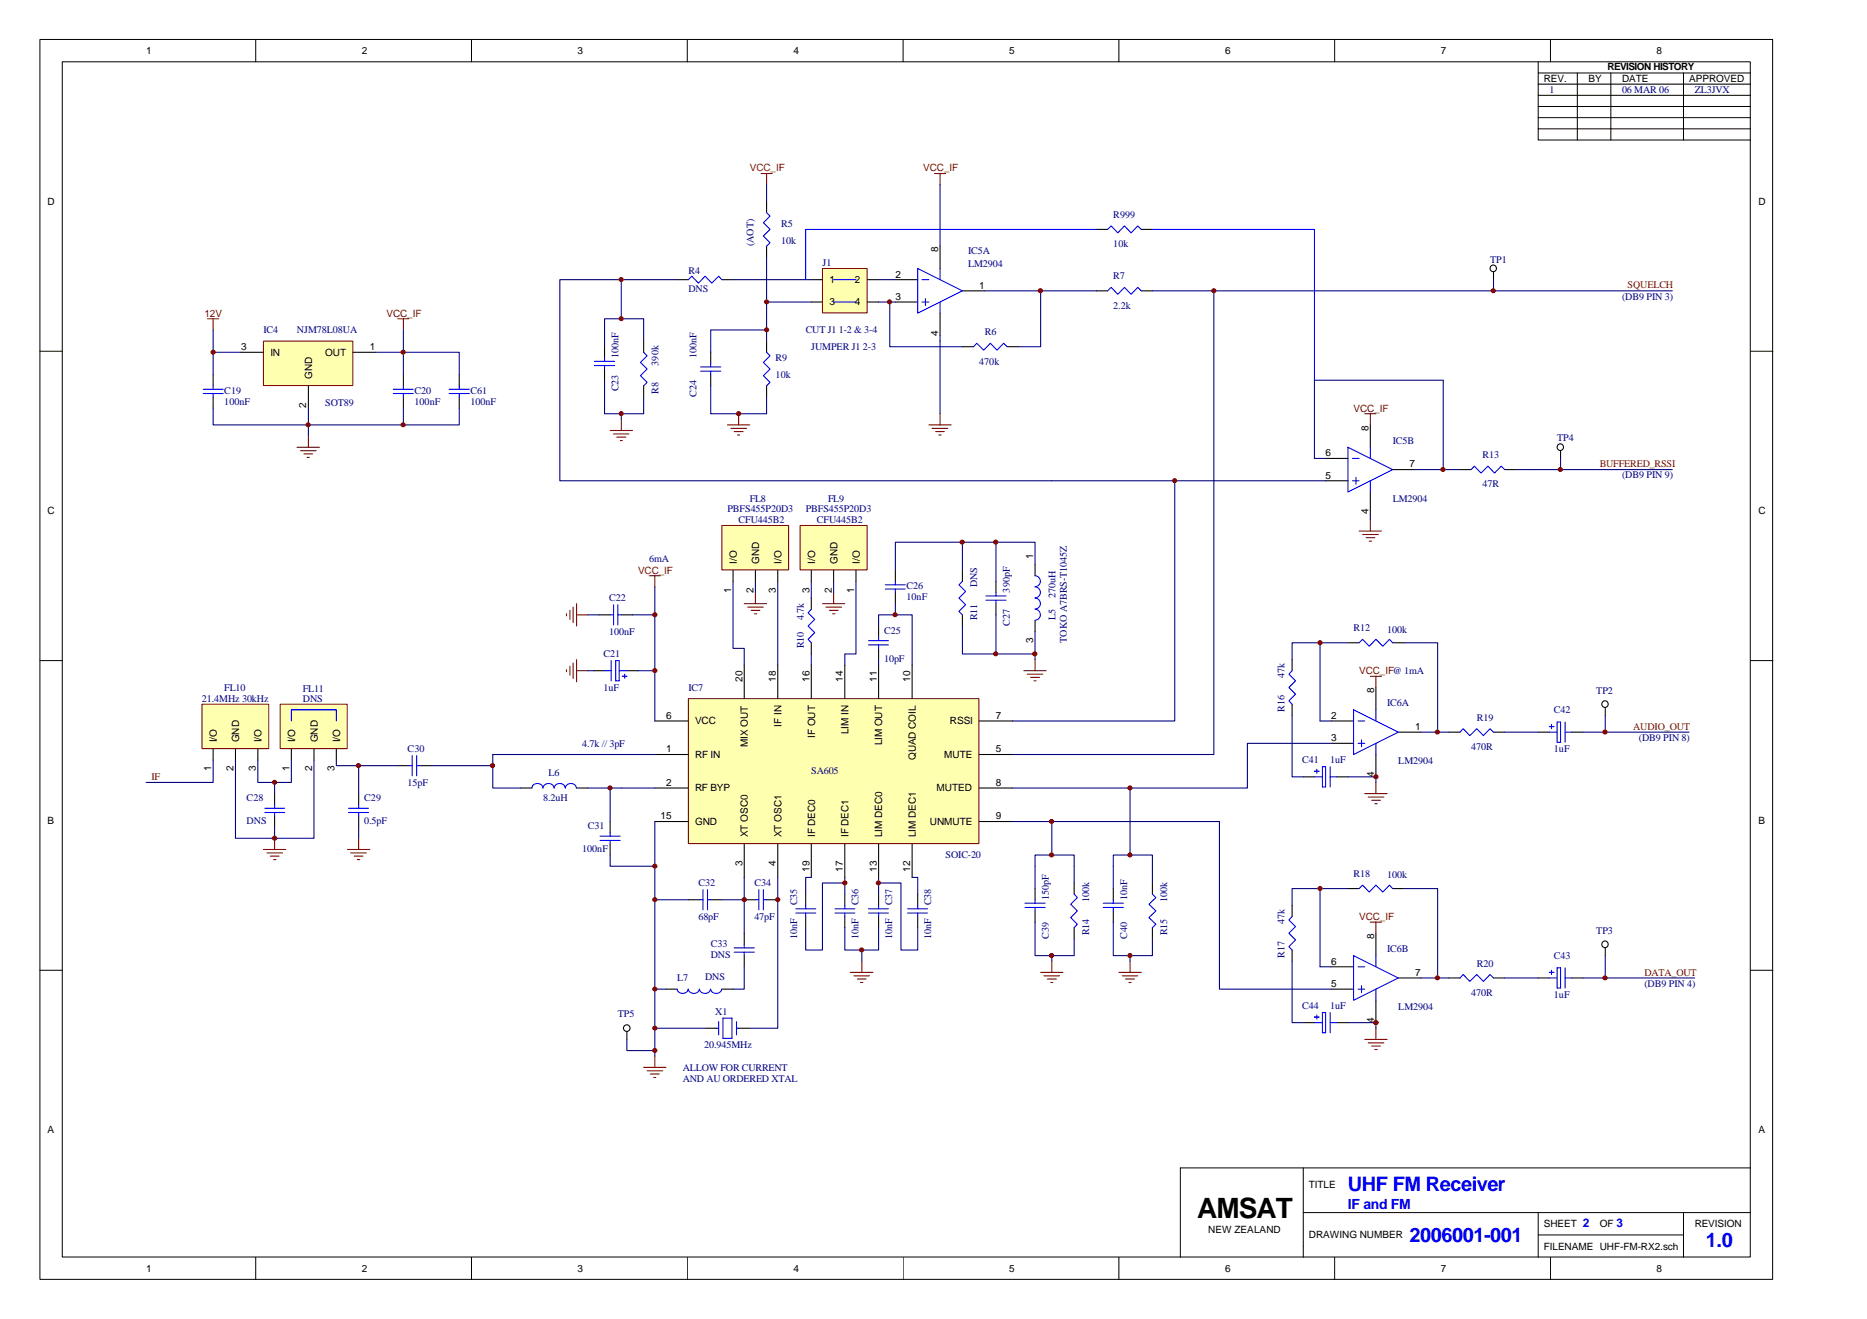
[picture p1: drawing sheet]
<svg xmlns="http://www.w3.org/2000/svg" width="297mm" height="210mm" viewBox="0 0 297 210" stroke-linecap="round" stroke-linejoin="round" font-family="sans-serif">
<g fill="none" stroke="#000" stroke-width=".16">
<path d="M6.3 6.3h275.7v197.3h-275.7zM9.9 9.8h268.6v190.2h-268.6zM40.7 6.3v3.5M75 6.3v3.5M109.3 6.3v3.5M143.7 6.3v3.5M178 6.3v3.5M212.3 6.3v3.5M244.7 9.8v5.4h33.8M244.7 15.2v3.5h33.8M244.7 18.7v1.8h33.8M244.7 11.6h33.8"/>
<path d="M244.7 16.9h33.8M246.7 6.3v3.5M251 11.6v10.7M256.3 11.6v10.7M267.8 11.6v10.7M244.7 20.5v1.8h33.8M6.3 55.9h3.6M278.5 55.9h3.6M6.3 105.1h3.6M278.5 105.1h3.6M6.3 154.4h3.6M278.5 154.4h3.6"/>
<path d="M207.3 193h71.2M207.3 185.9v14.2M244.7 193v7.1M244.7 196.5h23.1M267.8 193v7.1M278.5 185.9h-90.7v14.2M40.7 200.1v3.5M75 200.1v3.5M109.3 200.1v3.5M143.7 200.1v3.5M178 200.1v3.5M212.3 200.1v3.5"/>
<path d="M246.7 200.1v3.5"/>
</g>
<g fill="none" stroke="#000" stroke-width=".17">
<path d="M244.7 13.4h33.8M139.8 99.6v1.8M142.5 90.7v1.8M142.5 94.3v1.8M153.1 90.7v1.8M153.1 97.8v1.8M158.5 92.5v1.8M158.5 96.1v1.7M139.8 103.2v1.8M97.1 130.7v1.8M97.1 134.3v1.8M106 157.4h1.7"/>
<path d="M109.5 143.2h1.8M113.1 143.2h1.8M114.9 157.4h1.7M118.4 143.2h1.8M122 143.2h1.7M128.2 142.3v1.8M128.2 145.9v1.7M134.4 142.3v1.8M134.4 145.9v1.7M139.8 142.3v1.8M139.8 145.9v1.7M146 142.3v1.8"/>
<path d="M146 145.9v1.7M112.2 163.6h1.8M117.5 163.6h1.8"/>
</g>
<g fill="none" stroke="#800000" stroke-width=".17">
<path d="M103.3 91.6h1.8M104.2 91.6v1.8M118.4 96.1h3.6M119 96.6h2.5M119.5 97.1h1.4M120 97.7h.4M120.2 94.3v1.8M130.9 96.1h3.5M131.4 96.6h2.5M132 97.1h1.3M132.5 97.7h.3M132.6 94.3v1.8"/>
<path d="M162.9 106.7h3.6M163.4 107.3h2.5M164 107.8h1.4M164.5 108.3h.3M164.7 105v1.7M135.3 154.7h3.6M135.8 155.3h2.5M136.4 155.8h1.4M136.9 156.4h.4M137.1 153v1.7M102.4 169.9h3.6M103 170.4h2.5"/>
<path d="M103.5 170.9h1.4M104 171.5h.4M104.2 168.1v1.8"/>
</g>
<g fill="none" stroke="#00f" stroke-width=".17">
<path d="M140.8 93.1h3.2M140.8 93.7h3.2M142.5 92.5v.6M142.5 93.7v.6M153.1 92.5l-.5 .6 1 1-1 1.1 1 1-1 1.1 .5 .5M156.8 94.8h3.3M156.8 95.5h3.3M158.5 94.3v.5M158.5 95.5v.6M138.2 102.6h3.2M138.2 102h3.2M139.8 101.4v.6"/>
<path d="M139.8 102.6v.6M95.5 133.1h3.2M95.5 133.7h3.2M97.1 132.5v.6M97.1 133.7v.6M107.7 157.4a.89 .89 0 0 0 .9 .7 .89 .89 0 0 0 .9-.7M109.5 157.4a.89 .89 0 0 0 .9 .7 .89 .89 0 0 0 .9-.7M111.3 157.4a.89 .89 0 0 0 .9 .7 .89 .89 0 0 0 .8-.7M111.3 143.2h.5M111.8 141.6v3.2M112.6 143.2h.5M112.6 141.6v3.2"/>
<path d="M113.1 157.4a.89 .89 0 0 0 .8 .7 .89 .89 0 0 0 .9-.7M120.2 143.2h.5M120.7 141.6v3.2M121.5 143.2h.5M121.5 141.6v3.2M126.6 144.6h3.2M126.6 145.3h3.2M128.2 144.1v.5M128.2 145.3v.6M132.8 144.6h3.2M132.8 145.3h3.2M134.4 144.1v.5"/>
<path d="M134.4 145.3v.6M138.2 144.6h3.2M138.2 145.3h3.2M139.8 144.1v.5M139.8 145.3v.6M144.4 144.6h3.2M144.4 145.3h3.2M146 144.1v.5M146 145.3v.6M114 163.6h.3M114.3 162.6v2.1M115 162h1.5v3.2h-1.5z"/>
<path d="M117.2 162.6v2.1M117.2 163.6h.3"/>
</g>
<path d="M116.6 92.5v10.7h1.8v2.6M120.2 92.5v1.8M123.7 92.5v13.3M132.6 92.5v1.8M136.2 92.5v11.6h-1.8v1.7M139.8 99.6v-1.8h5.3v8M142.5 96.1v1.7M139.8 105v.8M134.4 139.6v2.7M139.8 139.6v2.7M134.4 147.6v3.6h5.4v-3.6" fill="none" stroke="#000080" stroke-width=".17"/>
<path d="M109.6 111.2h46.1v23.1h-46.1z" fill="#ffffb0"/>
<path d="M109.5 111.2h46.2v23.1h-46.2z" fill="none" stroke="#800000" stroke-width=".16"/>
<g fill="none" stroke="#000" stroke-width=".17">
<path d="M122 32.1v1.7M122 39.2v1.8M149.6 39.2v3.5M96.2 55.2v1.8M96.2 58.7v1.8M102.4 54.3v1.8M107.7 44.5h1.8M113.1 56.1v1.7M113.1 59.6v1.8M114.9 44.5h1.7M122 54.3v1.8M142.5 44.5h3.5"/>
<path d="M142.5 48.1h3.5M149.6 49.8v3.6M153.1 46.3h3.6M174.5 46.3h1.7M181.6 46.3h1.7M102.4 61.4v1.8M122 61.4v1.8M210.9 76.5h3.6M210.9 73h3.6M218 67.6v3.6M218 78.3v3.5M221.6 74.7h3.5"/>
<path d="M95.3 97.8h1.8M98.8 97.8h1.8M94.4 106.7h1.8M99.7 106.7h1.8M104.2 114.7h5.3M118.4 105.8v5.4M123.7 105.8v5.4M129.1 105.8v5.4M134.4 105.8v5.4M139.8 105.8v5.4M145.1 105.8v5.4M155.8 114.7h5.3"/>
<path d="M211.8 114.7h3.5M211.8 118.3h3.5M214.5 102.3h1.7M218.9 109.4v3.6M221.6 102.3h1.8M222.5 116.5h3.6M43.7 126.3v1.8M43.7 129.9v1.7M57.1 126.3v1.8M57.1 129.9v1.7M63.3 121.8h1.8M66.8 121.8h1.8"/>
<path d="M104.2 130.7h5.3M104.2 120.1h5.3M104.2 125.4h5.3M118.4 134.3v5.3M123.7 134.3v5.3M129.1 134.3v5.3M134.4 134.3v5.3M139.8 134.3v5.3M145.1 134.3v5.3M155.8 130.7h5.3M155.8 120.1h5.3M155.8 125.4h5.3"/>
<path d="M218.9 120.1v3.5M118.4 148.5v1.8M118.4 152.1v1.8M164.7 141.4v1.8M164.7 145v1.7M170.9 140.5v1.8M170.9 147.6v1.8M177.1 141.4v1.8M177.1 145v1.7M183.3 140.5v1.8M183.3 147.6v1.8"/>
</g>
<g fill="none" stroke="#00f" stroke-width=".17">
<path d="M122 33.8l.5 .6-1 1 1 1.1-1 1.1 1 1-.5 .6M94.6 58.2h3.2M94.6 57.5h3.2M96.2 57v.5M96.2 58.2v.5M102.4 56.1l.6 .5-1.1 1.1 1.1 1-1.1 1.1 1.1 1-.6 .6M109.5 44.5l.6-.5 1 1.1 1.1-1.1 1 1.1 1.1-1.1 .6 .5M111.5 58.4h3.2M111.5 59.1h3.2M113.1 57.8v.6M113.1 59.1v.5M122 56.1l.5 .5-1 1.1 1 1-1 1.1 1 1-.5 .6"/>
<path d="M146 42.7l7.1 3.6-7.1 3.5zM146.7 48.1h1.1M146.7 44.5h1.1M147.2 47.5v1.1M149.6 42.7v1.8M149.6 48.1v1.7M176.2 46.3l.6-.6 1 1.1 1.1-1.1 1.1 1.1 1-1.1 .6 .6M214.5 71.2l7.1 3.5-7.1 3.6zM215.2 76.5h1M215.2 73h1M215.7 76v1.1M218 71.2v1.8"/>
<path d="M218 76.5v1.8M97.1 97.8h.5M97.6 96.2v3.3M98.3 97.8h.5M98.3 96.2v3.3M96.2 106.7h1M97.2 105.1v3.2M98 105.1h.5v3.2h-.5zM98.5 106.7h1.2M99 107.6h.7M99.4 107.3v.7M215.3 113l7.2 3.5-7.2 3.6z"/>
<path d="M216.1 118.3h1M216.1 114.7h1M216.2 102.3l.6-.6 1 1.1 1.1-1.1 1.1 1.1 1.1-1.1 .5 .6M216.6 117.7v1.1M218.9 113v1.7M218.9 118.3v1.8M42.1 129.3h3.2M42.1 128.6h3.2M43.7 128.1v.5M43.7 129.3v.6M55.5 129.3h3.1M55.5 128.6h3.1"/>
<path d="M57.1 128.1v.5M57.1 129.3v.6M65.1 121.8h.5M65.6 120.2v3.3M66.3 121.8h.5M66.3 120.2v3.3M116.8 151.5h3.2M116.8 150.8h3.2M118.4 150.3v.5M118.4 151.5v.6M163.1 144.4h3.2M163.1 143.7h3.2"/>
<path d="M164.7 143.2v.5M164.7 144.4v.6M170.9 142.3l.5 .5-1.1 1.1 1.1 1.1-1.1 1 1.1 1.1-.5 .5M175.5 144.4h3.2M175.5 143.7h3.2M177.1 143.2v.5M177.1 144.4v.6M183.3 142.3l.6 .5-1.1 1.1 1.1 1.1-1.1 1 1.1 1.1-.6 .5"/>
</g>
<g fill="none" stroke="#800000" stroke-width=".17">
<path d="M121.1 27.6h1.8M122 27.6v1.8M148.7 27.6h1.8M149.6 27.6v1.8M97.1 68.5h3.5M97.6 69.1h2.5M98.1 69.6h1.5M98.7 70.1h.3M98.8 66.7v1.8M115.7 67.6h3.6M116.3 68.2h2.5M116.8 68.7h1.4"/>
<path d="M117.3 69.2h.4M117.5 65.8v1.8M147.8 67.6h3.5M148.3 68.2h2.5M148.8 68.7h1.4M149.4 69.2h.3M149.6 65.8v1.8M217.1 65.8h1.8M218 65.8v1.8M90.1 97.7v.3M90.7 97.1v1.5M91.2 96.6v2.5"/>
<path d="M91.7 96.1v3.5M91.7 97.8h1.8M216.2 84.5h3.6M216.8 85.1h2.5M217.3 85.6h1.4M217.8 86.1h.4M218 82.7v1.8M90.1 106.6v.3M90.7 106v1.5M91.2 105.5v2.5M91.7 105v3.5M91.7 106.7h1.8"/>
<path d="M218 107.6h1.8M218.9 107.6v1.8M41.9 135.2h3.6M42.5 135.7h2.5M43 136.2h1.4M43.5 136.8h.4M43.7 133.4v1.8M55.3 135.2h3.5M55.8 135.7h2.5M56.3 136.2h1.4M56.9 136.8h.3M57.1 133.4v1.8"/>
<path d="M217.1 126.3h3.6M217.7 126.8h2.5M218.2 127.4h1.4M218.7 127.9h.4M218.9 124.5v1.8M165.6 154.7h3.5M166.1 155.3h2.5M166.6 155.8h1.5M167.2 156.4h.3M167.3 153v1.7M178 154.7h3.6M178.6 155.3h2.4"/>
<path d="M179.1 155.8h1.4M179.6 156.4h.4M179.8 153v1.7"/>
</g>
<g fill="none" stroke="#000080" stroke-width=".17">
<path d="M122 29.4v2.7M149.6 29.4v9.8M102.4 54.3v-3.6h-6.2v4.5M107.7 44.5h-8.9v6.2M122 54.3v-1.8h-8.9v3.6M122 41v11.5M149.6 53.4v12.4M96.2 60.5v5.3h6.2v-2.6M98.8 65.8v.9M113.1 61.4v4.4h8.9v-2.6M167.3 76.5h43.6M243.8 74.7h22.3"/>
<path d="M93.5 97.8h1.8M100.6 97.8h3.6M104.2 93.4v21.3M218 81.8v.9M93.5 106.7h.9M101.5 106.7h2.7M255.4 116.5h13.3M33.9 121v3.5h-10.7M37.5 121v12.4h6.2M41 121v3.5h5.4v-3.5M43.7 124.5v1.8M50 121v12.4h-6.3v-1.8"/>
<path d="M57.1 121.8v4.5M57.1 131.6v1.8M78.4 120.1h25.8M97.1 136.1v1.8h7.1M97.1 125.4v5.3M98.8 125.4h5.4M104.2 130.7v37.4M118.4 139.6v8.9M123.7 139.6v24h-4.4M129.1 139.6h-.9v2.7M145.1 139.6h.9v2.7M161.1 130.7h6.2v5.4"/>
<path d="M161.1 125.4h18.7v10.7M218.9 123.6v.9M104.2 143.2h5.3M104.2 157.4h1.8M114.9 143.2h3.5M118.4 153.9v3.5h-1.8M134.4 140.5h-3.5v10.7h-2.7v-3.6M137.1 151.2v1.8M139.8 140.5h3.5v10.7h2.7v-3.6M164.7 146.7v5.4h6.2v-2.7M167.3 152.1v.9M170.9 140.5v-4.4h-6.2v5.3"/>
<path d="M177.1 146.7v5.4h6.2v-2.7M179.8 152.1v.9M183.3 140.5v-4.4h-6.2v5.3M104.2 163.6h8"/>
</g>
<g fill="#800000" stroke="#800000" stroke-width=".16">
<circle cx="167.3" cy="152.1" r=".33"/>
<circle cx="179.8" cy="152.1" r=".32"/>
<circle cx="167.3" cy="136.1" r=".33"/>
<circle cx="179.8" cy="136.1" r=".32"/>
</g>
<path d="M130.9 42.8h7.1v7h-7.1z" fill="#ffffb0"/>
<path d="M130.9 42.7h7.1v7.1h-7.1z" fill="none" stroke="#800000" stroke-width=".16"/>
<g fill="none" stroke="#000" stroke-width=".17">
<path d="M33.9 59.6v1.8M129.1 44.5h1.8M129.1 48.1h1.8M138 44.5h1.8M138 48.1h1.8M237.6 43.3v1.2M33.9 63.2v1.8M248.3 71.7v1.3M255.4 112.6v1.2M99.7 164.2v1.2"/>
<circle cx="237.6" cy="42.7" r=".52"/>
<circle cx="248.2" cy="71.2" r=".52"/>
<circle cx="255.3" cy="112.1" r=".52"/>
<circle cx="99.7" cy="163.6" r=".52"/>
</g>
<path d="M132.6 44.5h3.6M132.6 48.1h3.6M32.3 62.6h3.2M32.3 61.9h3.2M33.9 61.4v.5M33.9 62.6v.6" fill="none" stroke="#00f" stroke-width=".17"/>
<path d="M98.8 44.5h-9.7v32h78.2M116.6 44.5h12.5M122 48.1h7.1M139.8 44.5h2.7M237.6 44.5v1.8M99.7 165.4v1.8h4.5" fill="none" stroke="#000080" stroke-width=".17"/>
<g fill="#800000" stroke="#800000" stroke-width=".16">
<circle cx="122" cy="52.5" r=".33"/>
<circle cx="117.5" cy="65.8" r=".33"/>
<circle cx="98.8" cy="65.8" r=".32"/>
<circle cx="98.8" cy="50.7" r=".32"/>
<circle cx="122" cy="48" r=".33"/>
<circle cx="98.8" cy="44.5" r=".32"/>
</g>
<path d="M47.2 71.2h3.6M47.8 71.7h2.5M48.3 72.2h1.4M48.9 72.8h.3M49.1 69.4v1.8" fill="none" stroke="#800000" stroke-width=".17"/>
<path d="M42 54.3h14.1v7.1h-14.1z" fill="#ffffb0"/>
<path d="M41.9 54.3h14.2v7.1h-14.2z" fill="none" stroke="#800000" stroke-width=".16"/>
<g fill="none" stroke="#000" stroke-width=".17">
<path d="M38.4 56.1h3.5M56.2 56.1h3.5M64.2 59.6v1.8M153.1 55.2h1.8M160.2 55.2h1.8M49.1 61.4v3.6M64.2 63.2v1.8M232.3 74.7h1.8M239.4 74.7h1.8M129.1 95.2v1.8M164.7 89.8v1.8M164.7 98.7v1.8"/>
<path d="M129.1 102.3v1.8M205.6 105v1.7M205.6 112.1v1.7M230.5 116.5h1.8M237.6 116.5h1.8M244.7 116.5h1.8M250.1 116.5h1.7M82.8 125.4h1.8M91.7 125.4h1.8M207.3 123.6h1.8M212.7 123.6h1.8M205.6 144.1v1.8"/>
<path d="M205.6 151.2v1.8M211.8 157.4h3.5M211.8 153.9h3.5M214.5 141.4h1.7M218.9 148.5v3.6M218.9 159.2v3.5M221.6 141.4h1.8M222.5 155.6h3.6M230.5 155.6h1.8M237.6 155.6h1.8M244.7 155.6h1.8M250.1 155.6h1.7"/>
<path d="M255.4 150.8v1.3M207.3 162.7h1.8M212.7 162.7h1.8"/>
<circle cx="255.3" cy="150.3" r=".52"/>
</g>
<path d="M33 50.7h1.8M33.9 50.7v1.8M63.3 50.7h1.8M64.2 50.7v1.8M218 146.7h1.8M218.9 146.7v1.8M217.1 165.4h3.6M217.7 166h2.5M218.2 166.5h1.4M218.7 167h.4M218.9 163.6v1.8" fill="none" stroke="#800000" stroke-width=".17"/>
<g fill="none" stroke="#00f" stroke-width=".17">
<path d="M154.9 55.2l.5-.6 1.1 1.1 1.1-1.1 1 1.1 1.1-1.1 .5 .6M62.6 62.6h3.1M62.6 61.9h3.1M64.2 61.4v.5M64.2 62.6v.6M234.1 74.7l.5-.5 1 1.1 1.1-1.1 1.1 1.1 1-1.1 .6 .5M129.1 97l-.5 .5 1 1.1-1 1 1 1.1-1 1 .5 .6M164.7 91.6a.87 .87 0 0 1 .8 .9 .87 .87 0 0 1-.8 .9M164.7 93.4a.87 .87 0 0 1 .8 .9 .87 .87 0 0 1-.8 .8M164.7 95.2a.87 .87 0 0 1 .8 .8 .87 .87 0 0 1-.8 .9M164.7 97a.87 .87 0 0 1 .8 .8 .87 .87 0 0 1-.8 .9M205.6 106.7l-.5 .6 1 1-1 1.1 1 1.1-1 1 .5 .6"/>
<path d="M232.3 116.5l.5-.5 1 1.1 1.1-1.1 1.1 1.1 1.1-1.1 .5 .5M246.5 115.6h.7M246.5 116.5h1.2M246.8 115.3v.7M247.7 114.9h.6v3.2h-.6zM249 116.5h1.1M249 114.9v3.2M84.6 125.4a.88 .88 0 0 1 .9-.7 .88 .88 0 0 1 .9 .7M86.4 125.4a.88 .88 0 0 1 .9-.7 .88 .88 0 0 1 .8 .7M88.2 125.4a.88 .88 0 0 1 .8-.7 .88 .88 0 0 1 .9 .7M90 125.4a.88 .88 0 0 1 .8-.7 .88 .88 0 0 1 .9 .7M209.1 122.7h.7"/>
<path d="M209.1 123.6h1.3M209.5 122.4v.7M210.4 122h.5v3.2h-.5zM211.6 123.6h1.1M211.6 122v3.2M205.6 145.9l-.5 .5 1 1.1-1 1 1 1.1-1 1 .5 .6M215.3 152.1l7.2 3.5-7.2 3.6zM216.1 157.4h1M216.1 153.9h1M216.2 141.4l.6-.5 1 1.1 1.1-1.1 1.1 1.1 1.1-1.1 .5 .5M216.6 156.9v1.1M218.9 152.1v1.8"/>
<path d="M218.9 157.4v1.8M232.3 155.6l.5-.5 1 1.1 1.1-1.1 1.1 1.1 1.1-1.1 .5 .5M246.5 154.7h.7M246.5 155.6h1.2M246.8 154.4v.7M247.7 154h.6v3.2h-.6zM249 154v3.2M249 155.6h1.1M209.1 161.9h.7M209.1 162.7h1.3M209.5 161.5v.7M210.4 161.1h.5v3.3h-.5z"/>
<path d="M211.6 161.1v3.3M211.6 162.7h1.1"/>
</g>
<g fill="none" stroke="#000080" stroke-width=".17">
<path d="M33.9 52.5v7.1M33.9 56.1h4.5M59.7 56.1h4.5v3.5M64.2 52.5v3.6M156.7 46.3h17.8M165.6 46.3v8.9h-3.6M183.3 46.3h82.8M193.1 46.3v73.8h-32M33.9 65v2.6h30.3v-2.6M49.1 65v4.4M186.9 76.5v38.2h-25.8M210.9 73h-1.8v-12.5h20.5v14.2"/>
<path d="M225.1 74.7h7.2M241.2 74.7h2.6M248.3 73v1.7M129.1 92.5v2.7M153.1 99.6v4.5h11.6M153.1 86.3h-10.6v4.4M158.5 86.3h-5.4v4.4M158.5 97.8v6.3M164.7 89.8v-3.5h-6.2v6.2M129.1 104.1v1.7M164.7 100.5v4.5M205.6 113.8v9.8h1.7"/>
<path d="M210 102.3h-4.4v2.7M211.8 118.3h-13.3v7.1h-18.7M214.5 102.3h-4.5v12.4h1.8M223.4 102.3h5.3v14.2M226.1 116.5h4.4M239.4 116.5h5.3M255.4 113.8v2.7h-3.6M53.5 121v.8h9.8M68.6 121.8h9.8M78.4 120.1v5.3h4.4M93.5 125.4h5.3M167.3 130.7h26.7v26.7h17.8"/>
<path d="M214.5 123.6h4.4M205.6 153v9.7h1.7M210 141.4h-4.4v2.7M214.5 141.4h-4.5v12.5h1.8M223.4 141.4h5.3v14.2M226.1 155.6h4.4M239.4 155.6h5.3M251.8 155.6h17.8M255.4 152.1v3.5M214.5 162.7h4.4v.9"/>
</g>
<g fill="#800000" stroke="#800000" stroke-width=".16">
<circle cx="33.9" cy="56" r=".33"/>
<circle cx="49" cy="67.6" r=".33"/>
<circle cx="186.9" cy="76.5" r=".32"/>
<circle cx="164.6" cy="104" r=".33"/>
<circle cx="158.4" cy="104" r=".33"/>
<circle cx="158.4" cy="86.3" r=".33"/>
<circle cx="153.1" cy="86.3" r=".33"/>
<circle cx="228.7" cy="116.5" r=".33"/>
<circle cx="210" cy="102.3" r=".33"/>
<circle cx="228.7" cy="155.6" r=".33"/>
<circle cx="210" cy="141.4" r=".33"/>
<circle cx="167.3" cy="130.7" r=".33"/>
<circle cx="229.6" cy="74.7" r=".33"/>
<circle cx="248.3" cy="74.7" r=".33"/>
<circle cx="104.2" cy="163.6" r=".33"/>
<circle cx="104.2" cy="143.2" r=".33"/>
<circle cx="104.2" cy="157.4" r=".33"/>
<circle cx="134.4" cy="140.5" r=".33"/>
<circle cx="137.1" cy="151.2" r=".33"/>
<circle cx="139.8" cy="140.5" r=".33"/>
<circle cx="104.2" cy="106.7" r=".33"/>
<circle cx="104.2" cy="97.8" r=".33"/>
<circle cx="104.2" cy="167.2" r=".33"/>
<circle cx="142.4" cy="97.8" r=".33"/>
<circle cx="43.7" cy="124.5" r=".33"/>
<circle cx="43.7" cy="133.4" r=".33"/>
<circle cx="57" cy="121.8" r=".33"/>
<circle cx="104.2" cy="137.8" r=".33"/>
<circle cx="78.4" cy="121.8" r=".33"/>
<circle cx="97" cy="125.4" r=".32"/>
<circle cx="165.5" cy="46.3" r=".33"/>
<circle cx="237.6" cy="46.3" r=".33"/>
<circle cx="193.1" cy="46.3" r=".33"/>
<circle cx="179.8" cy="125.4" r=".32"/>
<circle cx="123.8" cy="143.2" r=".33"/>
<circle cx="118.4" cy="143.2" r=".33"/>
<circle cx="255.4" cy="116.5" r=".33"/>
<circle cx="255.4" cy="155.6" r=".33"/>
<circle cx="218.9" cy="123.6" r=".33"/>
</g>
<path d="M32.2 112.1h10.6v7h-10.6z" fill="#ffffb0"/>
<path d="M32.1 112.1h10.7v7h-10.7z" fill="none" stroke="#800000" stroke-width=".16"/>
<path d="M33.9 119.2v1.8M37.5 119.2v1.8M41 119.2v1.8" fill="none" stroke="#000" stroke-width=".17"/>
<path d="M44.6 112.1h10.6v7h-10.6z" fill="#ffffb0"/>
<path d="M44.6 112.1h10.6v7h-10.6z" fill="none" stroke="#800000" stroke-width=".16"/>
<path d="M73.1 59.6v1.8M73.1 63.2v1.8M46.4 119.2v1.8M50 119.2v1.8M53.5 119.2v1.8" fill="none" stroke="#000" stroke-width=".17"/>
<path d="M64.2 56.1h8.9v3.5M139.8 48.1h2.7M141.6 48.1v7.1h11.5M73.1 65v2.6h-8.9" fill="none" stroke="#000080" stroke-width=".17"/>
<g fill="#800000" stroke="#800000" stroke-width=".16">
<circle cx="141.5" cy="48" r=".33"/>
<circle cx="64.1" cy="56" r=".33"/>
<circle cx="64.1" cy="67.6" r=".33"/>
</g>
<path d="M71.5 62.6h3.2M71.5 61.9h3.2M73.1 61.4v.5M73.1 62.6v.6" fill="none" stroke="#00f" stroke-width=".17"/>
<path d="M114.9 83.7h10.6v7h-10.6z" fill="#ffffb0"/>
<path d="M114.9 83.6h10.6v7.1h-10.6z" fill="none" stroke="#800000" stroke-width=".16"/>
<path d="M116.6 90.7v1.8M120.2 90.7v1.8M123.7 90.7v1.8" fill="none" stroke="#000" stroke-width=".17"/>
<path d="M127.3 83.7h10.7v7h-10.7z" fill="#ffffb0"/>
<path d="M127.3 83.6h10.7v7.1h-10.7z" fill="none" stroke="#800000" stroke-width=".16"/>
<path d="M174.5 36.5h1.7M181.6 36.5h1.7M129.1 90.7v1.8M132.6 90.7v1.8M136.2 90.7v1.8" fill="none" stroke="#000" stroke-width=".17"/>
<path d="M176.2 36.5l.6-.5 1 1.1 1.1-1.1 1.1 1.1 1-1.1 .6 .5" fill="none" stroke="#00f" stroke-width=".17"/>
<path d="M174.5 36.5h-46.3v8M183.3 36.5h25.8v24M46.4 114.7v-1.7h7.1v1.7" fill="none" stroke="#00f" stroke-width=".16"/>
<circle cx="218.9" cy="162.7" r=".33" fill="#800000" stroke="#800000" stroke-width=".16"/>
<text font-size="4.5" x="190.5" y="193.8">AMSAT</text>
<g font-size="3.2" fill="#00f">
<text x="214.5" y="189.6">UHF FM Receiver</text>
<text x="224.2" y="197.6">2006001-001</text>
<text x="271.4" y="198.5">1.0</text>
</g>
<text font-size="2.2" fill="#00f" x="214.5" y="192.5">IF and FM</text>
<g font-size="1.9" fill="#00f">
<text x="251.8" y="195.3">2</text>
<text x="257.2" y="195.3">3</text>
</g>
<g font-size="1.6">
<text x="23.2" y="8.6">1</text>
<text x="57.6" y="8.6">2</text>
<text x="91.9" y="8.6">3</text>
<text x="126.2" y="8.6">4</text>
<text x="160.6" y="8.6">5</text>
<text x="194.9" y="8.6">6</text>
<text x="229.2" y="8.6">7</text>
<text x="255.7" y="11.2">REVISION HISTORY</text>
<text x="263.6" y="8.6">8</text>
<text x="245.6" y="13.1">REV.</text>
<text x="252.7" y="13.1">BY</text>
<text x="258.1" y="13.1">DATE</text>
<text x="268.7" y="13.1">APPROVED</text>
<text x="7.6" y="32.6">D</text>
<text x="279.8" y="32.6">D</text>
<text x="149.3" y="40.1" transform="rotate(-90 149.3 40.1)">8</text>
<text x="132" y="45.1">1</text>
<text x="136" y="45.1">2</text>
<text x="142.5" y="44.2">2</text>
<text x="142.5" y="47.7">3</text>
<text x="155.8" y="45.9">1</text>
<text x="132" y="48.6">3</text>
<text x="136" y="48.6">4</text>
<text x="149.3" y="53.4" transform="rotate(-90 149.3 53.4)">4</text>
<text x="38.4" y="55.7">3</text>
<text x="43" y="56.6">IN</text>
<text x="51.7" y="56.6">OUT</text>
<text x="58.8" y="55.7">1</text>
<text x="48.7" y="65" transform="rotate(-90 48.7 65)">2</text>
<text x="49.7" y="60.3" transform="rotate(-90 49.7 60.3)">GND</text>
<text x="217.7" y="68.5" transform="rotate(-90 217.7 68.5)">8</text>
<text x="210.9" y="76.2">5</text>
<text x="210.9" y="72.6">6</text>
<text x="224.2" y="74.4">7</text>
<text x="7.6" y="81.8">C</text>
<text x="217.7" y="81.8" transform="rotate(-90 217.7 81.8)">4</text>
<text x="279.8" y="81.8">C</text>
<text x="117.2" y="89.7" transform="rotate(-90 117.2 89.7)">I/O</text>
<text x="120.8" y="89.7" transform="rotate(-90 120.8 89.7)">GND</text>
<text x="124.3" y="89.7" transform="rotate(-90 124.3 89.7)">I/O</text>
<text x="129.7" y="89.7" transform="rotate(-90 129.7 89.7)">I/O</text>
<text x="133.2" y="89.7" transform="rotate(-90 133.2 89.7)">GND</text>
<text x="136.8" y="89.7" transform="rotate(-90 136.8 89.7)">I/O</text>
<text x="164.4" y="89" transform="rotate(-90 164.4 89)">1</text>
<text x="116.3" y="94.3" transform="rotate(-90 116.3 94.3)">1</text>
<text x="119.9" y="94.3" transform="rotate(-90 119.9 94.3)">2</text>
<text x="123.4" y="94.3" transform="rotate(-90 123.4 94.3)">3</text>
<text x="128.8" y="94.3" transform="rotate(-90 128.8 94.3)">3</text>
<text x="132.3" y="94.3" transform="rotate(-90 132.3 94.3)">2</text>
<text x="135.9" y="94.3" transform="rotate(-90 135.9 94.3)">1</text>
<text x="164.4" y="102.3" transform="rotate(-90 164.4 102.3)">3</text>
<text x="118.1" y="108.5" transform="rotate(-90 118.1 108.5)">20</text>
<text x="123.4" y="108.5" transform="rotate(-90 123.4 108.5)">18</text>
<text x="128.8" y="108.5" transform="rotate(-90 128.8 108.5)">16</text>
<text x="134.1" y="108.5" transform="rotate(-90 134.1 108.5)">14</text>
<text x="139.5" y="108.5" transform="rotate(-90 139.5 108.5)">11</text>
<text x="144.8" y="108.5" transform="rotate(-90 144.8 108.5)">10</text>
<text x="218.6" y="110.3" transform="rotate(-90 218.6 110.3)">8</text>
<text x="34.5" y="118.1" transform="rotate(-90 34.5 118.1)">I/O</text>
<text x="38.1" y="118.1" transform="rotate(-90 38.1 118.1)">GND</text>
<text x="41.6" y="118.1" transform="rotate(-90 41.6 118.1)">I/O</text>
<text x="46.9" y="118.1" transform="rotate(-90 46.9 118.1)">I/O</text>
<text x="50.5" y="118.1" transform="rotate(-90 50.5 118.1)">GND</text>
<text x="54.1" y="118.1" transform="rotate(-90 54.1 118.1)">I/O</text>
<text x="106" y="119.7">1</text>
<text x="106" y="114.4">6</text>
<text x="110.6" y="115.3">VCC</text>
<text x="119" y="118.8" transform="rotate(-90 119 118.8)">MIX OUT</text>
<text x="124.3" y="115.6" transform="rotate(-90 124.3 115.6)">IF IN</text>
<text x="129.7" y="117.4" transform="rotate(-90 129.7 117.4)">IF OUT</text>
<text x="135" y="116.9" transform="rotate(-90 135 116.9)">LIM IN</text>
<text x="140.4" y="118.6" transform="rotate(-90 140.4 118.6)">LIM OUT</text>
<text x="151.1" y="115.3">RSSI</text>
<text x="158.5" y="119.7">5</text>
<text x="158.5" y="114.4">7</text>
<text x="211.8" y="114.4">2</text>
<text x="211.8" y="118">3</text>
<text x="225.1" y="116.2">1</text>
<text x="33.6" y="122.7" transform="rotate(-90 33.6 122.7)">1</text>
<text x="37.2" y="122.7" transform="rotate(-90 37.2 122.7)">2</text>
<text x="40.7" y="122.7" transform="rotate(-90 40.7 122.7)">3</text>
<text x="46.1" y="122.7" transform="rotate(-90 46.1 122.7)">1</text>
<text x="49.7" y="122.7" transform="rotate(-90 49.7 122.7)">2</text>
<text x="53.2" y="122.7" transform="rotate(-90 53.2 122.7)">3</text>
<text x="106" y="125.1">2</text>
<text x="110.6" y="120.6">RF IN</text>
<text x="110.6" y="126">RF BYP</text>
<text x="145.7" y="121" transform="rotate(-90 145.7 121)">QUAD COIL</text>
<text x="149" y="126">MUTED</text>
<text x="150.2" y="120.6">MUTE</text>
<text x="158.5" y="125.1">8</text>
<text x="218.6" y="123.6" transform="rotate(-90 218.6 123.6)">4</text>
<text x="7.6" y="131.1">B</text>
<text x="105.1" y="130.4">15</text>
<text x="110.6" y="131.3">GND</text>
<text x="148" y="131.3">UNMUTE</text>
<text x="158.5" y="130.4">9</text>
<text x="279.8" y="131.1">B</text>
<text x="118.1" y="137.9" transform="rotate(-90 118.1 137.9)">3</text>
<text x="119" y="133.2" transform="rotate(-90 119 133.2)">XT OSC0</text>
<text x="123.4" y="137.9" transform="rotate(-90 123.4 137.9)">4</text>
<text x="124.3" y="133.2" transform="rotate(-90 124.3 133.2)">XT OSC1</text>
<text x="129.7" y="133.2" transform="rotate(-90 129.7 133.2)">IF DEC0</text>
<text x="135" y="133.2" transform="rotate(-90 135 133.2)">IF DEC1</text>
<text x="140.4" y="133.2" transform="rotate(-90 140.4 133.2)">LIM DEC0</text>
<text x="145.7" y="133.2" transform="rotate(-90 145.7 133.2)">LIM DEC1</text>
<text x="128.8" y="138.7" transform="rotate(-90 128.8 138.7)">19</text>
<text x="134.1" y="138.7" transform="rotate(-90 134.1 138.7)">17</text>
<text x="139.5" y="138.7" transform="rotate(-90 139.5 138.7)">13</text>
<text x="144.8" y="138.7" transform="rotate(-90 144.8 138.7)">12</text>
<text x="218.6" y="149.4" transform="rotate(-90 218.6 149.4)">8</text>
<text x="211.8" y="153.5">6</text>
<text x="225.1" y="155.3">7</text>
<text x="211.8" y="157.1">5</text>
<text x="218.6" y="162.7" transform="rotate(-90 218.6 162.7)">4</text>
<text x="7.6" y="180.4">A</text>
<text x="279.8" y="180.4">A</text>
<text x="208.2" y="189.1">TITLE</text>
<text x="192.2" y="196.2">NEW ZEALAND</text>
<text x="208.2" y="197.1">DRAWING NUMBER</text>
<text x="245.6" y="195.3">SHEET</text>
<text x="254.5" y="195.3">OF</text>
<text x="269.6" y="195.3">REVISION</text>
<text x="23.2" y="202.4">1</text>
<text x="57.6" y="202.4">2</text>
<text x="91.9" y="202.4">3</text>
<text x="126.2" y="202.4">4</text>
<text x="160.6" y="202.4">5</text>
<text x="194.9" y="202.4">6</text>
<text x="229.2" y="202.4">7</text>
<text x="245.6" y="198.9">FILENAME UHF-FM-RX2.sch</text>
<text x="263.6" y="202.4">8</text>
</g>
<g font-size="1.6" fill="#000080">
<text x="246.5" y="14.8">1</text>
<text x="258.1" y="14.8">06 MAR 06</text>
<text x="269.6" y="14.8">ZL3JVX</text>
<text x="177.1" y="34.7">R999</text>
<text x="119.9" y="39.2" transform="rotate(-90 119.9 39.2)">(AOT)</text>
<text x="124.3" y="36.1">R5</text>
<text x="124.3" y="38.8">10k</text>
<text x="154" y="40.4">IC5A</text>
<text x="177.1" y="39.3">10k</text>
<text x="237.1" y="41.8">TP1</text>
<text x="109.5" y="43.6">R4</text>
<text x="109.5" y="46.5">DNS</text>
<text x="130.9" y="42.3">J1</text>
<text x="154" y="42.5">LM2904</text>
<text x="177.1" y="44.5">R7</text>
<text x="258.1" y="47.7">(DB9 PIN 3)</text>
<text x="41.9" y="53">IC4</text>
<text x="47.2" y="53">NJM78L08UA</text>
<text x="128.2" y="53">CUT J1 1-2 &amp; 3-4</text>
<text x="156.7" y="53.4">R6</text>
<text x="177.1" y="49.1">2.2k</text>
<text x="98.4" y="57" transform="rotate(-90 98.4 57)">100nF</text>
<text x="104.8" y="58.2" transform="rotate(-90 104.8 58.2)">390k</text>
<text x="110.8" y="57" transform="rotate(-90 110.8 57)">100nF</text>
<text x="123.4" y="57.5">R9</text>
<text x="129.1" y="55.7">JUMPER J1 2-3</text>
<text x="155.8" y="58">470k</text>
<text x="35.7" y="62.6">C19</text>
<text x="35.7" y="64.4">100nF</text>
<text x="51.7" y="64.6">SOT89</text>
<text x="66" y="62.6">C20</text>
<text x="66" y="64.4">100nF</text>
<text x="74.8" y="62.6">C61</text>
<text x="74.8" y="64.4">100nF</text>
<text x="98.4" y="62.3" transform="rotate(-90 98.4 62.3)">C23</text>
<text x="104.8" y="62.6" transform="rotate(-90 104.8 62.6)">R8</text>
<text x="110.8" y="63.2" transform="rotate(-90 110.8 63.2)">C24</text>
<text x="123.4" y="60.1">10k</text>
<text x="221.6" y="70.6">IC5B</text>
<text x="247.7" y="70.2">TP4</text>
<text x="235.8" y="72.9">R13</text>
<text x="235.8" y="77.6">47R</text>
<text x="258.1" y="76.1">(DB9 PIN 9)</text>
<text x="115.7" y="81.5">PBFS455P20D3</text>
<text x="117.5" y="83.2">CFU445B2</text>
<text x="119.3" y="79.9">FL8</text>
<text x="128.2" y="81.5">PBFS455P20D3</text>
<text x="130" y="83.2">CFU445B2</text>
<text x="131.7" y="79.9">FL9</text>
<text x="221.6" y="79.9">LM2904</text>
<text x="103.3" y="89.5">6mA</text>
<text x="96.9" y="95.7">C22</text>
<text x="144.2" y="93.7">C26</text>
<text x="144.2" y="95.5">10nF</text>
<text x="155.5" y="93.4" transform="rotate(-90 155.5 93.4)">DNS</text>
<text x="160.7" y="94.3" transform="rotate(-90 160.7 94.3)">390pF</text>
<text x="167.9" y="95.2" transform="rotate(-90 167.9 95.2)">270uH</text>
<text x="96.9" y="101">100nF</text>
<text x="127.9" y="98.7" transform="rotate(-90 127.9 98.7)">4.7k</text>
<text x="140.7" y="100.9">C25</text>
<text x="155.5" y="98.7" transform="rotate(-90 155.5 98.7)">R11</text>
<text x="160.7" y="99.6" transform="rotate(-90 160.7 99.6)">C27</text>
<text x="167.9" y="98.7" transform="rotate(-90 167.9 98.7)">L5</text>
<text x="215.3" y="100.5">R12</text>
<text x="220.7" y="100.7">100k</text>
<text x="96" y="104.6">C21</text>
<text x="127.9" y="103.2" transform="rotate(-90 127.9 103.2)">R10</text>
<text x="140.7" y="105.3">10pF</text>
<text x="169.7" y="102.3" transform="rotate(-90 169.7 102.3)">TOKO A7BRS-T1045Z</text>
<text x="204.4" y="108" transform="rotate(-90 204.4 108)">47k</text>
<text x="32.1" y="111.7">21.4MHz 30kHz</text>
<text x="35.7" y="109.9">FL10</text>
<text x="48.2" y="110.1">FL11</text>
<text x="48.2" y="111.7">DNS</text>
<text x="96" y="109.9">1uF</text>
<text x="109.5" y="109.9">IC7</text>
<text x="204.4" y="113.3" transform="rotate(-90 204.4 113.3)">R16</text>
<text x="220.7" y="112.4">IC6A</text>
<text x="247.2" y="113.5">C42</text>
<text x="254" y="110.5">TP2</text>
<text x="64.9" y="119.7">C30</text>
<text x="92.6" y="118.8">4.7k // 3pF</text>
<text x="234.1" y="119.4">470R</text>
<text x="234.9" y="114.7">R19</text>
<text x="247.2" y="119.7">1uF</text>
<text x="260.7" y="117.9">(DB9 PIN 8)</text>
<text x="64.9" y="125">15pF</text>
<text x="87.3" y="123.4">L6</text>
<text x="129.1" y="123.2">SA605</text>
<text x="207.2" y="121.5">C41</text>
<text x="211.6" y="121.5">1uF</text>
<text x="222.5" y="121.6">LM2904</text>
<text x="39.2" y="127.5">C28</text>
<text x="39.2" y="131.1">DNS</text>
<text x="58" y="127.5">C29</text>
<text x="58" y="131.1">0.5pF</text>
<text x="86.4" y="127.5">8.2uH</text>
<text x="93.5" y="132">C31</text>
<text x="92.6" y="135.5">100nF</text>
<text x="150.5" y="136.6">SOIC-20</text>
<text x="111.1" y="141">C32</text>
<text x="120" y="141">C34</text>
<text x="166.9" y="143.2" transform="rotate(-90 166.9 143.2)">150pF</text>
<text x="173.3" y="143.5" transform="rotate(-90 173.3 143.5)">100k</text>
<text x="179.3" y="143.2" transform="rotate(-90 179.3 143.2)">10nF</text>
<text x="185.7" y="143.5" transform="rotate(-90 185.7 143.5)">100k</text>
<text x="215.3" y="139.6">R18</text>
<text x="220.7" y="139.8">100k</text>
<text x="111.1" y="146.4">68pF</text>
<text x="120" y="146.4">47pF</text>
<text x="126.8" y="149.4" transform="rotate(-90 126.8 149.4)">10nF</text>
<text x="126.8" y="144.1" transform="rotate(-90 126.8 144.1)">C35</text>
<text x="136.6" y="149.4" transform="rotate(-90 136.6 149.4)">10nF</text>
<text x="136.6" y="144.1" transform="rotate(-90 136.6 144.1)">C36</text>
<text x="141.9" y="149.4" transform="rotate(-90 141.9 149.4)">10nF</text>
<text x="141.9" y="144.1" transform="rotate(-90 141.9 144.1)">C37</text>
<text x="148.2" y="149.4" transform="rotate(-90 148.2 149.4)">10nF</text>
<text x="148.2" y="144.1" transform="rotate(-90 148.2 144.1)">C38</text>
<text x="166.9" y="149.4" transform="rotate(-90 166.9 149.4)">C39</text>
<text x="173.3" y="148.9" transform="rotate(-90 173.3 148.9)">R14</text>
<text x="179.3" y="149.4" transform="rotate(-90 179.3 149.4)">C40</text>
<text x="185.7" y="148.9" transform="rotate(-90 185.7 148.9)">R15</text>
<text x="204.4" y="147.1" transform="rotate(-90 204.4 147.1)">47k</text>
<text x="254" y="148.7">TP3</text>
<text x="112.2" y="156">DNS</text>
<text x="113.1" y="150.6">C33</text>
<text x="113.1" y="152.4">DNS</text>
<text x="204.4" y="152.4" transform="rotate(-90 204.4 152.4)">R17</text>
<text x="220.7" y="151.5">IC6B</text>
<text x="234.9" y="153.8">R20</text>
<text x="247.2" y="152.6">C43</text>
<text x="98.3" y="161.8">TP5</text>
<text x="107.7" y="156.1">L7</text>
<text x="113.8" y="161.5">X1</text>
<text x="207.2" y="160.6">C44</text>
<text x="211.6" y="160.6">1uF</text>
<text x="222.5" y="160.8">LM2904</text>
<text x="234.1" y="158.5">470R</text>
<text x="247.2" y="158.8">1uF</text>
<text x="261.6" y="157">(DB9 PIN 4)</text>
<text x="112" y="166.8">20.945MHz</text>
<text x="108.6" y="170.4">ALLOW FOR CURRENT</text>
<text x="108.6" y="172.1">AND AU ORDERED XTAL</text>
</g>
<g font-size="1.6" fill="#800000">
<text x="119.3" y="27.3">VCC_IF</text>
<text x="146.9" y="27.3">VCC_IF</text>
<text x="259" y="45.9">SQUELCH</text>
<text x="32.5" y="50.4">12V</text>
<text x="61.5" y="50.4">VCC_IF</text>
<text x="215.3" y="65.5">VCC_IF</text>
<text x="254.5" y="74.4">BUFFERED_RSSI</text>
<text x="101.5" y="91.3">VCC_IF</text>
<text x="216.2" y="107.3">VCC_IF@ 1mA</text>
<text x="259.8" y="116.1">AUDIO_OUT</text>
<text x="24.1" y="124.1">IF</text>
<text x="216.2" y="146.4">VCC_IF</text>
<text x="261.6" y="155.3">DATA_OUT</text>
</g>
</svg>
